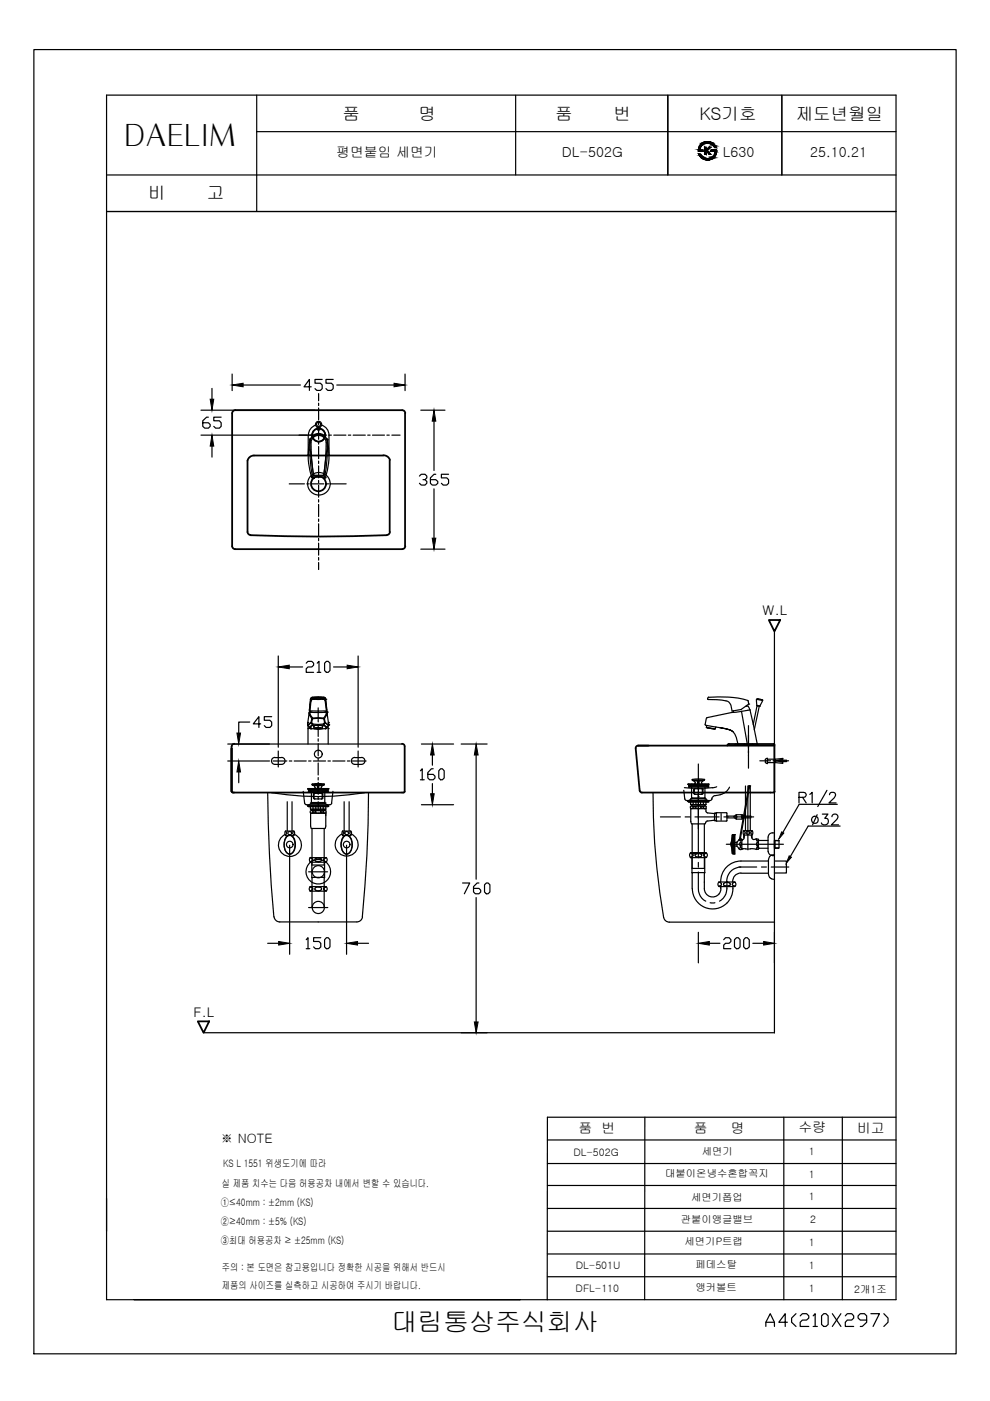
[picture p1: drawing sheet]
<svg xmlns="http://www.w3.org/2000/svg" width="210mm" height="297mm" viewBox="0 0 210 297" stroke-linecap="round" stroke-linejoin="round" font-family="sans-serif">
<!-- layer: YA -->
<g fill="none" stroke="#000" stroke-width=".25">
<path d="M7.2 10.5h195.5v276.5h-195.5zM22.6 37.1h167.4M54.4 27.9h135.6M54.4 20.2v24.6M109.3 20.2v16.9M141.6 20.2v16.9M148.2 32.7h.2a2.18 2.18 0 0 0 1.6 .9 1.47 1.47 0 0 0 1.6-1.5h-.9v-.3h1.2a1.89 1.89 0 0 1-1.5 2.1 1.89 1.89 0 0 1-2.2-1.2zM148.7 30.5a2.02 2.02 0 0 1 3.2 .8h-.4a1.63 1.63 0 0 0-1.7-1 1.63 1.63 0 0 0-1.4 1.5h.6v.3h-.9l.2-1.1zM149.4 31.2h.3v.6l.6-.6h.5l-.9 .6 .8 .9h-.4l-.4-.6-.2 .1v.5h-.3zM165.8 20.2v16.9M190 20.2h-167.4v255.4h87.7h-81.9M22.6 44.8h167.4"/>
<path d="M136.7 236.9v38.7M190 236.9h-73.9l-.1 38.7M116.1 275.6h73.9M116.1 270.7h73.9"/>
</g>
<!-- layer: LINE -->
<path d="M190 20.2v255.4M110.3 275.6h5.8" fill="none" stroke="#000" stroke-width=".25"/>
<!-- layer: Dim -->
<g fill="#000" stroke="#000" stroke-width=".21">
<path d="M149.2 33.8h1.7zM149.7 33.9h.8zM149.7 30.1h.7zM150.4 33.6h.8zM44.6 84.6h.7l-.4 2.4zM44.9 92.3l.4 2.3h-.7zM49.2 81.6l2.3-.3v.7zM83.6 81.3l2.3 .3-2.3 .4zM92 87l.4 2.3h-.8zM91.6 114.1h.8l-.4 2.3zM50.2 155.4h.8l-.4 2.3zM59 141.4l2.3-.4v.8z"/>
<path d="M73.6 141l2.3 .4-2.3 .4zM50.6 161.3l.4 2.4h-.8zM91.3 168.3h.8l-.4 2.3zM91.7 157.7l.4 2.4h-.8zM101 157.7l.4 2.4h-.8zM59.1 199.6l2.3 .4-2.3 .4zM73.5 200l2.3-.4v.8zM148.1 200l2.3-.4v.8zM161.9 199.6l2.3 .4-2.3 .4zM100.6 216.7h.8l-.4 2.3z"/>
<path d="M148.1 31.7l.3 .1zM148.1 31.7l.3 .1z"/>
<path d="M148.1 31.8h.3zM148.1 31.8h.3z"/>
<path d="M148.2 31.3l.2 .4 .1-.4zM148.2 31.3l.2 .4h-.3z"/>
<path d="M148.2 32.7l.5 .2-.2-.2zM148.2 32.7l.5 .2h-.4z"/>
<path d="M148.3 31l.2 .3 .2-.3zM148.3 31l.2 .3h-.3zM148.2 31.3h.3zM148.2 31.3h.3z"/>
<path d="M148.3 32.9l.5 .1zM148.3 32.9l.5 .1z"/>
<path d="M148.4 33l.6 .2-.2-.2zM148.4 33l.6 .2h-.5z"/>
<path d="M148.5 30.7l.2 .3 .2-.3zM148.5 30.7l.2 .3h-.4zM148.3 31h.4zM148.3 31h.4z"/>
<path d="M148.5 30.7h.5zM148.5 30.7h.4z"/>
<path d="M148.5 33.2l.5 .1zM148.5 33.2l.5 .1z"/>
<path d="M149 33.6h2.1zM149 33.6h2.1z"/>
<path d="M148.1 32.1h.9zM148.1 32.1h.9z"/>
<path d="M148.1 31.8h.9zM148.1 31.8h.9z"/>
<path d="M148.1 31.8l.9 .2v-.2zM148.1 31.8l.9 .2h-.9z"/>
<path d="M148.1 32l.9 .1v-.1zM148.1 32l.9 .1h-.9zM148.1 32.1h.9zM148.1 32.1h.9z"/>
<path d="M148.6 33.3l.7 .1zM148.6 33.3l.7 .1z"/>
<path d="M148.7 30.5l.3 .2 .1-.2zM148.5 30.7l.2-.2 .3 .2z"/>
<path d="M148.7 33.4l.6 .1zM148.7 33.4l.6 .1z"/>
<path d="M148.7 33.5h.8zM148.7 33.5h.8z"/>
<path d="M148.8 30.4h.6zM148.8 30.4h.7z"/>
<path d="M148.8 30.4l.3 .1 .3-.1zM148.7 30.5l.1-.1 .3 .1z"/>
<path d="M148.9 33.5l.9 .1zM148.9 33.5l.9 .1z"/>
<path d="M148.9 30.4h.8zM148.9 30.4h.8z"/>
<path d="M148.9 30.4h.8zM148.8 30.4h.7z"/>
<path d="M149.7 33.9h.6zM149.8 33.9h.5z"/>
<path d="M149.4 31.2l.3 .6v-.6zM149.4 31.2l.3 .6h-.3z"/>
<path d="M149.4 32.2l.3 .5v-.5zM149.4 32.2l.3 .5h-.3z"/>
<path d="M148.9 33.6h1.2zM148.9 33.6h1.2z"/>
<path d="M149.4 31.8l.7 .3-.2-.3zM149.4 31.8l.7 .3h-.7z"/>
<path d="M149.4 32.1l.3 .1 .2-.1zM149.4 32.1l.3 .1h-.3z"/>
<path d="M148.9 30.3h1.1zM148.9 30.4h.8z"/>
<path d="M149.4 31.8h.6zM149.4 31.8h.5z"/>
<path d="M149.9 32.1l.8 .6-.6-.6zM149.9 32.1l.8 .6h-.4z"/>
<path d="M149.7 30.1h.7zM149.5 30.1h.9z"/>
<path d="M149.5 30.1h1.2zM149.3 30.1h1.4z"/>
<path d="M149.5 33.8h1.1zM149.5 33.8l1 .1z"/>
<path d="M149.3 30.1l1.6 .1zM149.1 30.2h1.8z"/>
<path d="M150.3 31.2l-.3 .6 .8-.6zM149.7 31.8l.6-.6-.3 .6z"/>
<path d="M149.1 30.2h1.9zM149 30.2h2z"/>
<path d="M149.3 33.8h1.6zM149.3 33.8h1.3z"/>
<path d="M149 30.2l2.1 .1zM148.9 30.3h2.2z"/>
<path d="M150 30.3l1.1 .1zM150 30.3l1.1 .1z"/>
<path d="M150.3 30.4h.9zM150.3 30.4h.9z"/>
<path d="M149 33.6l1.9 .2 .2-.2zM149 33.6l1.9 .2h-1.7zM149.2 33.8h1.7z"/>
<path d="M150.4 33.6h.8zM150.1 33.6h1z"/>
<path d="M150.6 30.4l.6 .1zM150.6 30.4l.6 .1z"/>
<path d="M150.6 30.5h.7zM150.6 30.5h.7z"/>
<path d="M150.6 33.5h.6zM150.4 33.6h.8zM150.4 33.6h.8z"/>
<path d="M150.8 30.5l.7 .2zM150.8 30.5l.7 .2z"/>
<path d="M150.8 33.4l.4 .1 .1-.1zM150.6 33.5l.2-.1 .4 .1z"/>
<path d="M151 30.7l.6 .1-.1-.1zM151 30.7l.6 .1h-.4z"/>
<path d="M151 33.3h.5zM150.8 33.4h.5z"/>
<path d="M151.1 33.2h.4zM151.1 33.2l.4 .1h-.5z"/>
<path d="M151.2 30.8l.5 .2zM151.2 30.8l.5 .2z"/>
<path d="M151.3 33l.2 .2 .2-.2zM151.3 33l.2 .2h-.4z"/>
<path d="M151.3 31l.6 .3-.2-.3zM151.3 31l.6 .3h-.4z"/>
<path d="M151.3 33h.4zM151.3 33h.4z"/>
<path d="M151.5 32.6l.3 .1zM151.5 32.6l.3 .1z"/>
<path d="M151.5 32.7l.2 .3 .1-.3zM151.5 32.7l.2 .3h-.4z"/>
<path d="M151.6 32.2l.3 .1zM151.6 32.2l.3 .1z"/>
<path d="M151.6 32.3l.2 .3 .1-.3zM151.6 32.3l.2 .3h-.3z"/>
<path d="M150.8 31.8h1.2zM150.7 31.8h1.3zM150.7 31.8h1.3zM150.7 31.8h1.3z"/>
<path d="M150.7 31.8l1.3 .2v-.2zM150.7 31.8l1.3 .2h-1.3z"/>
<path d="M150.7 32l1.3 .1v-.1zM150.7 32l1.3 .1h-1.3zM150.7 32.1h1.3zM150.7 32.1h1.3z"/>
<path d="M150.7 32.1h1.3zM150.7 32.1h1.3z"/>
<path d="M151.6 32.1l.3 .1 .1-.1zM151.6 32.1l.3 .1h-.3z"/>
</g>
<g fill="none" stroke="#000" stroke-width=".25">
<path d="M49.2 79.3v3.5M85.9 79.3v3.5M42.6 87h24.1M42.6 92.3h24.1M44.2 88.4h-.4l-.8 .8v1.2l.4 .4h.8l.4-.4v-.4l-.4-.4h-1.2M44.9 82.4v2.2M44.9 94.6v2.3M46.9 88.4h-1.6v.8h1.2l.4 .4v.8l-.4 .4h-.8l-.4-.4M51.5 81.6h12.2M66 82h-1.5l1.1-1.6v2.4M68.3 80.4h-1.5v.9h1.1l.4 .3v.8l-.4 .4h-.7l-.4-.4M70.6 80.4h-1.5v.9h1.2l.3 .3v.8l-.3 .4h-.8l-.4-.4"/>
<path d="M71.4 81.6h12.2M89.2 87h5.1M92 89.3v10.5M88.9 100.9l.4-.3h.8l.4 .3v.4l-.4 .4h-.4M89.2 116.4h5.1M90.1 101.7l.4 .4v.4l-.4 .3h-.8l-.4-.3M92 103.6v10.5M92.4 100.6h-.4l-.7 .7v1.2l.3 .3h.8l.4-.3v-.4l-.4-.4h-1.1M95.1 100.6h-1.5v.7h1.1l.4 .4v.8l-.4 .3h-.7l-.4-.3M59 139.1v19.3M75.9 139.1v19.3M48.3 157.7h8.8"/>
<path d="M52.9 153.1h-2.3v2.3M55.3 153.5h-1.6l1.2-1.6v2.3M57.6 151.9h-1.6v.8h1.2l.4 .4v.8l-.4 .3h-.8l-.4-.3M61.3 141.4h2.9M64.9 140.6l.4-.4h.8l.4 .4v.4l-.4 .4h-.8l-.4 .4v.8h1.6M67.3 140.6l.3-.4v2.4M67.3 142.6h.7M68.8 140.6l.4-.4h.4l.4 .4v1.6l-.4 .4h-.4l-.4-.4zM70.7 141.4h2.9M89.4 157.7h6.8M97.8 157.7h5.5M48.3 161.3h8.8"/>
<path d="M50.6 163.7v2.3M61.4 179.2v23.1M73.5 179.2v23.1M89.1 163.4l.4-.4v2.3M89.1 165.3h.8M89.4 170.6h6.8M91.7 160.1v2.1M91.7 166.1v2.2M91.8 163h-.3l-.8 .8v1.1l.4 .4h.7l.4-.4v-.3l-.4-.4h-1.1M93.4 163h.4l.4 .4v1.5l-.4 .4h-.4l-.4-.4v-1.5zM101 160.1v26.3M56.8 200h2.3"/>
<path d="M64.9 199.2l.4-.4v2.3M68 198.8h-1.5v.8h1.1l.4 .4v.8l-.4 .3h-.7l-.4-.3M69.2 198.8h.4l.4 .4v1.6l-.4 .3h-.4l-.4-.3v-1.6zM75.8 200h2.3M98.1 187.2h1.5l-1.1 2.3M101 190.3v26.4M101.5 187.2h-.3l-.8 .8v1.1l.4 .4h.7l.4-.4v-.4l-.4-.3h-1.1M103.1 187.2h.4l.4 .4v1.5l-.4 .4h-.4l-.4-.4v-1.5zM148.1 197.7v6.4M150.4 200h2.2M153.4 199.2l.4-.4h.8l.4 .4v.4l-.4 .4h-.8l-.4 .4v.7h1.6M155.7 199.2l.5-.4h.3l.4 .4v1.6l-.4 .3h-.3l-.5-.3z"/>
<path d="M158.1 198.8h.3l.5 .4v1.6l-.5 .3h-.3l-.4-.3v-1.6zM159.6 200h2.3M164.2 197.7v6.4M64.9 201.1h.8M97.8 219h5.5M166.2 236.9v38.7M178.6 236.9v38.7M116.1 256.2h73.9M116.1 251.3h73.9M116.1 241.7h73.9M116.1 246.7h73.9M116.1 261h73.9"/>
<path d="M116.1 265.9h73.9"/>
</g>
<g fill="none" stroke="#000" stroke-width=".38">
<path d="M52.5 97.7v15.1a.66 .66 0 0 0 .6 .6M81.3 96.6h-27.4a1.42 1.42 0 0 0-1.4 1.1M81.3 96.5a1.42 1.42 0 0 1 1.4 1M82.6 97.5v15.3M85.2 87h-35.3a.66 .66 0 0 0-.7 .6v28.2M85.3 87a.66 .66 0 0 1 .6 .6M85.9 87.6v28.2M49.2 115.8a.66 .66 0 0 0 .6 .6h35.5a.66 .66 0 0 0 .6-.6M53.1 113.5a353.8 353.8 0 0 0 28.9 0M82.7 112.8a.66 .66 0 0 1-.7 .6M163 131.5h2.4l-1.2 2.4zM49.1 158.3v9.5v-9.2"/>
<path d="M49.7 157.7l-.4 .1-.2 .4M85.2 157.7l.4 .1 .2 .4M85.8 158.3v9.5l-.3 .2h-36.1l-.3-.2M134.8 158.6l.8 9 .1 .2 .4 .2M135.3 158.1h28.9M135.3 158.1l-.5 .2v.3M154.6 157.7h9.5M154.6 157.7l-.4 .4M164.2 157.9v10M65.5 167.7h.3M69.1 167.7h.3M136.1 168h28"/>
<path d="M164.2 167.8l-.1 .2M41.9 216.5h2.5l-1.2 2.5z"/>
<circle cx="67.6" cy="92.2" r="1.38"/>
<circle cx="67.5" cy="102.6" r="1.59"/>
</g>
<!-- layer: 1 -->
<path d="M169.4 169.1h1a.58 .58 0 0 0 .5-.7l-.2-.3-1.3-.1v2.2M169.4 170.5l-3.4 6M170.2 169.1l.7 1.1M171.4 175.1l-3.8 6.5M171.7 168.4l.5-.4v2.2M175.3 167.6l-1.9 3.4M175.9 168.5l.1-.3a.75 .75 0 0 1 1.1 0 .78 .78 0 0 1-.2 1l-1.1 1h1.5M43.2 219h121" fill="none" stroke="#000" stroke-width=".25"/>
<!-- layer: 0 -->
<g fill="none" stroke="#000" stroke-width=".25">
<path d="M65.3 92.3v4.2M66.9 90.2a2.18 2.18 0 0 0-1.5 2M68.2 90.2a2.18 2.18 0 0 1 1.6 2M69.8 92.3v4.1M49.6 157.7h35.6M65.3 154.5v3.2M69.6 154.5v3.2M164.1 157.7h.1M56.8 168.1a316.3 316.3 0 0 0 1.3 26.3M57.6 168.1a61.1 61.1 0 0 0 19.7 0M64.3 167.8l.3 2.5M64.6 170.3l.4 .3"/>
<path d="M70.3 170.3l-.4 .3M70.6 167.8l-.3 2.5M78.1 168.1a274.1 274.1 0 0 1-1.3 26.3M145 167.6l.2 1.8M145.2 169.4l.4 .3M150.9 169.4l-.4 .3h-4.9M151.6 168.7l-.4 .2-.3 .4M152 166.8l-.6 .2-2.6 .1-3.7-.1M152.7 168.5l-1.1 .2M154.7 166.9a2.82 2.82 0 0 1-2 1.6M161.1 161.3h2.3M162.4 160.9l.3-.1v1.1l-.5-.4h.1v-.4h-.1z"/>
<path d="M162.7 161l3.3-.2v.3l-1.6 .2 1.6 .3v.3l-3.3-.2M163.9 161.3h.5M164.4 161v.7M164.9 161.3h2.3M165.3 161.2h1.5v.3h-1.5M58.1 194.4a1.21 1.21 0 0 0 1.2 1.1h16.3a1.21 1.21 0 0 0 1.3-1.1"/>
<circle cx="67.6" cy="102.6" r="2.39"/>
<circle cx="67.5" cy="159.9" r=".83"/>
</g>
<g fill="none" stroke="#000" stroke-width=".25">
<path d="M63.4 92.3h1.7M65.6 92.3h.6M66.7 92.3h2.5M67.5 83.5v1.5M67.5 85.5v.5M67.5 86.5v2.5M67.5 89.5v.6M67.5 90.6v2.5M67.5 93.7v.5M67.5 94.7v2.6M67.5 97.8v.5M67.5 98.8v2.5"/>
<path d="M69.8 92.3h.5M70.8 92.3h2.5M73.9 92.3h.5M74.9 92.3h2.6M78 92.3h.5M79 92.3h2.5M82 92.3h.5M83.1 92.3h1.7M61.3 102.6h3.2M65.1 102.6h.5M66.1 102.6h2.6M67.5 101.9v.5"/>
<path d="M67.5 102.9v2.5M67.5 105.9v.5M67.5 106.9v2.6M67.5 110v.5M67.5 111.1v2.5M67.5 114.1v.6M67.5 115.2v2.5M67.5 118.2v.6M67.5 119.3v1.4M69.2 102.6h.5M70.2 102.6h3.2M67.5 150.1v1.9"/>
<path d="M67.5 152.5v.5M67.5 153.6v2.5M67.5 156.6v.6M67.5 157.7v2.5M158.7 155.9v2.7M158.7 159.1v.6M57.9 161.3h2.9M61.3 161.3h.6M62.4 161.3h2.5M65.4 161.3h.5M66.4 161.3h2.6M67.5 160.8v.5"/>
<path d="M67.5 161.8v2.5M67.5 164.9v.5M67.5 165.9v2.5M67.5 168.9v.5M67.5 170v1.9M69.5 161.3h.5M70.6 161.3h2.5M73.6 161.3h.6M74.7 161.3h2.9M148.1 165.4v4M158.7 160.2v2.7"/>
</g>
<g fill="none" stroke="#000" stroke-width=".25">
<path d="M65.8 170.2h.2M65.8 167.7h.2M66.2 170.2h.2M66.2 167.7h.2M66.5 170.2h.3M66.5 167.7h.3M67 170.2h.2M67 167.7h.2M67.3 170.2h.3M67.3 167.7h.3M67.7 170.2h.3M67.7 167.7h.3"/>
<path d="M68.1 170.2h.3M68.1 167.7h.3M68.5 170.2h.2M68.5 167.7h.2M68.9 170.2h.2M68.9 167.7h.2M146.4 169.3h.2M146.8 169.3h.3M147.2 169.3h.2M147.6 169.3h.2M147.9 169.3h.3M148.3 169.3h.3"/>
<path d="M148.7 169.3h.3M149.1 169.3h.2M149.5 169.3h.2"/>
</g>
<!-- layer: c -->
<path d="M164.1 157.7l.1 .2" fill="none" stroke="#000" stroke-width=".3"/>
<!-- layer: b -->
<path d="M148.1 168.9h.1" fill="none" stroke="#000" stroke-width=".21"/>
<!-- layer: r -->
<path d="M148.1 167.9v8.7" fill="none" stroke="#000" stroke-width=".25"/>
<!-- layer: 7 -->
<g fill="none" stroke="#000" stroke-width=".25">
<path d="M65.3 96.5l.1 1.7M65.3 96.4h.1M65.4 98.2l.7 3M65.4 98.2h.1M65.6 93.4l-.3 3M65.6 93.4h.1M65.6 93v.4M65.9 95.7l-.2-.3v-1.8l.2-.6a1.47 1.47 0 0 1 1.6-.7l.3-.1a1.53 1.53 0 0 1 1.4 .8l.2 .6v1.8l-.2 .3M65.9 95.7h.1M65.9 95.7l.1 1.1M66 96.8l.4 3.9M66 96.8h.1"/>
<path d="M66.1 92.6a1.87 1.87 0 0 1 2-.6 1.87 1.87 0 0 1 1.3 1.7 21.7 21.7 0 0 1-.7 7.4h-2.3a25.7 25.7 0 0 1-.6-8zM66.2 92.7a1.76 1.76 0 0 1 2.7 0M67.3 90.6a.65 .65 0 0 1-.3-1 .65 .65 0 0 1 1.1 0 .65 .65 0 0 1-.3 1M67.3 90.6h.2h-.2M67.3 91l.2 .2 .3-.2M67.3 90.6v.5M67.5 90.6h.3h-.3M67.8 90.6v.5M69.1 96.8l-.4 3.9M69.1 96.8h.1M69.2 95.7h.1M69.2 95.7l-.1 1.1"/>
<path d="M69.4 93.2l.4 3.2M69.4 93.2h.1M69.5 93l-.1 .2M69.7 98.2l-.7 3M69.7 98.2h.1M69.8 96.5l-.1 1.7M69.8 96.4v.1M66.1 101.2h.1M66.1 101.2l.1 .1M66.2 101.3h.1M66.2 101.3l.2 .1M66.4 101.4h.1"/>
<path d="M66.4 100.7l-.3-3.4-.2-3.4a1.61 1.61 0 0 1 1.6-1.6 1.61 1.61 0 0 1 1.7 1.6l-.2 3.4-.3 3.4M66.4 100.7h2.3M66.4 100.7l1.1 .2h1M66.4 100.7h.1M68.5 100.9h.1M68.7 100.7l-.2 .2M68.7 101.4h.1M68.7 100.7h.1M68.9 101.3h.1M68.9 101.3l-.2 .1M69 101.2h.1M69 101.2l-.1 .1"/>
<path d="M65.2 153.6h.1M65.2 153.6l.1 .1M65.3 153.2l.3-2.1v.3l.5 1-.2 .8-.6 .5M65.3 153.2h.1M65.3 153.7h.1M65.3 153.7l.4 .7M65.3 153.2l-.1 .4 .1-.4M65.3 154.5h.1M65.3 153.9v.6M65.6 151.1h.1M65.6 154.1l.1 .3M65.6 154.1h.1"/>
<path d="M65.6 150.9h.1M65.6 150.7h.1M65.6 150.9v.2M65.7 150.9l.2 .8 .4 .5h2.4l.3-.5 .2-.8M65.7 150.9l.9 .2 2.6-.2M65.7 150.9h.1M65.7 150.8l.5 .2M65.7 150.8l-.1 .1 .1-.1M65.7 150.7v.1M65.7 154.2l.1 .2M65.7 154.2h.1M65.7 154.4h.1"/>
<path d="M65.8 154.4h.1M65.8 154.4l.1 .1M65.8 148.3h.1M65.8 148.3l-.2 2.4M65.9 154.5h.1M65.9 154.5h.9M65.9 153.2h.2zM65.9 153.3l-.6 .4M65.9 153.3l.3 .3M66.1 152.4l.2-.2zM66.2 147.8h2.5l-.3 .2M66.2 147.8l.3 .2"/>
<path d="M66.2 147.8l-.4 .5a.34 .34 0 0 1 .6-.3l-.5 .4-.3 2.3M66.2 153.6l.1-.1v.2M66.2 153.6l.1 .1M66.2 153.6l-.6 .5M66.3 152.4h2.4v-.2l.1 1-.2 .3h-2.3l-.2-.3zM66.3 153.7h2.3l.6 .5M66.3 153.7l-.6 .5M66.4 148.3h-.1a1.06 1.06 0 0 0-.4 1.1l-.2 1.3M66.4 148.3h.1M66.4 148.3v-.2h.1h2.3l.2 .3 .3 2.3M66.5 154a1.87 1.87 0 0 1 1.9-.1v.1M66.5 148.3h1.9"/>
<path d="M66.5 148v.3M66.5 153.9v.2M66.5 148h1.9M66.6 154.4l.9 .2M66.6 154.2v-.1v.3M66.8 154.4h1.3M67.5 154.3l-.7 .1 .7 .2M67.5 154.3l-.9 .1M67.5 154.3l.6 .1-.6 .2M67.5 154.3l.9 .1M68.4 154.1v.1M68.4 154.4l-.9 .2"/>
<path d="M68.4 147.9l-1.9 .1M68.4 148v.3M68.4 153.9v.5M68.4 148.3h.1M68.4 147.9v.1M68.5 148.3h.1a.9 .9 0 0 1 .4 1.1l.2 1.3h-3.5M68.5 148.3h.1M68.6 153.5v.2zM68.7 153.6l.6 .5M68.7 147.8l.4 .5-.2-.3h-.4v.3M68.9 153.3l.6 .4 .2-.1M68.9 153.3l-.2 .3"/>
<path d="M68.9 153.3l.7 .4M69 154.5h.1M69 154.5h-.9M69.1 154.4h.1M69.1 148.3h.1M69.1 148.3l.2 2.4M69.1 154.4l-.1 .1M69.2 154.2l-.1 .2M69.2 154.2h.1M69.2 150.9h.1M69.2 150.8l-.5 .2M69.2 150.8l.1 .1-.1-.1"/>
<path d="M69.3 154.1h.1M69.3 150.7l-.1 .1M69.3 150.9h.1M69.3 151.1h.1M69.3 150.9v.2M69.6 154.5h.1M69.6 153.7h.1M69.6 153.9v.6M69.6 153.2l-.3-2.1v.3l-.5 1 .1 .8h-.1l.1 .1M69.6 153.2h.1M69.6 153.2l.1 .4-.1-.4M69.7 153.6h.1"/>
<path d="M69.7 153.7h.1M69.7 153.6v.1M69.7 153.7l-.5 .7 .1-.3M149.8 152.3l-.3 1.3 .3 .2M149.8 154.2l1.9 .3M149.8 153.8v.5l1.7 .3M149.8 153.8l2 .3M150 154.3h.1M150 154.3l1.4 .3M150 148.1l.1 .2M150.1 148.3a9.3 9.3 0 0 1 4.5 .6l.4 .6 .2 1.3 1.9-.4 1.6-1.1M150.1 147.9l-.1 .2"/>
<path d="M150.2 147.8a20.6 20.6 0 0 1 8.4 .8M150.2 147.8v.1M151.4 154.5h.1M152.6 154.3l1.4 .2-1.4-.2M152.6 154.3l-.8-.2-.1 .4-.2 .1M154 154.5l1.3 .6zM155.3 155.1h.1M155.4 155.1a4 4 0 0 1 1 2.6M155.5 150.7v.3M157.2 150.8l1.3 7.2M158.6 149.7l-.5 .1M158.6 149.7l.4 .8-3.9 .6-5.3 1.2"/>
<path d="M158.6 148.6l.1 .7M158.7 149.3h.1M159 150.5l.1 .1M159 150.6l.7 3M159.7 153.6l.9 4.1M160.4 148.3l1.3 .2-.2-.1M160.4 148.2l.1 1.4M160.5 149.6h.1M160.6 148.2h.1M160.6 148.2l-.2 .1M160.6 148.2l.9 .1M161 149.7l-1.1 5"/>
<path d="M161 149.7l-.5-.1-.8 4M161 149.7h.1M161.5 148.4h.1M161.7 148.5l-.6 1.2-.6-.1M65 170.6h4.9M67.5 168h.1M138.5 168.1a150.5 150.5 0 0 0 2.2 26.4M140.7 194.5a1.21 1.21 0 0 0 1.2 1h22.3"/>
<circle cx="67.5" cy="90" r=".44"/>
</g>
<!-- layer: 6 -->
<g fill="none" stroke="#000" stroke-width=".25">
<path d="M60.5 176.3l.3 .4-.3 .3M60.5 176.9a2.43 2.43 0 0 0-.9 3.7 2.43 2.43 0 0 0 3.8 0 2.43 2.43 0 0 0-.9-3.7M60.6 176.2a.83 .83 0 0 0 0 .9M60.6 176.2h1.7M60.6 177.2h.4M60.8 177.4a.89 .89 0 0 1 .9-.2 .89 .89 0 0 1 .6 .8 2.47 2.47 0 0 1-.7 3 1.37 1.37 0 0 1-1.3-1.5l.1-1.2zM60.8 177.3a1 1 0 0 1 1.1-.2 1 1 0 0 1 .6 .9 2.71 2.71 0 0 1-.7 3 1.29 1.29 0 0 1-1.5-1.4 2.89 2.89 0 0 1 .5-2.3zM60.9 170v6.2M61.8 177.2h.5M61.9 170v6.2M62.3 176.2a.83 .83 0 0 1 0 .9M62.3 176.3l-.3 .4 .4 .3"/>
<path d="M72.5 176.8a2.43 2.43 0 0 0-.9 3.8 2.43 2.43 0 0 0 3.8 0 2.43 2.43 0 0 0-.9-3.8M72.6 176.3l.3 .4-.3 .3M72.6 176.2h1.7M72.6 177.2h.5M72.7 176.2a.83 .83 0 0 0 0 .9M72.9 177.4a.92 .92 0 0 1 .9-.2 .92 .92 0 0 1 .7 .8 2.54 2.54 0 0 1-.8 3 1.37 1.37 0 0 1-1.3-1.5l.1-1.2zM72.9 177.3a1 1 0 0 1 1-.2 1 1 0 0 1 .6 .9 2.71 2.71 0 0 1-.7 3 1.29 1.29 0 0 1-1.5-1.4 2.89 2.89 0 0 1 .6-2.3zM73 170v6.2M73.9 177.2h.4M74 170v6.2M74.4 176.2a.83 .83 0 0 1 0 .9M74.4 176.3l-.2 .4 .3 .3"/>
<path d="M154 179h12.1M154.9 179l.3 .7M155.2 178.3l-.3 .7M155.3 177l-.2 2 .2 1.9M155.3 177.1v3.8M155.4 177l-.1 .1M155.4 177.2h.3M155.4 177v4M155.4 179.5h.3M155.4 179.4h.3M155.4 179.3h.3M155.4 179.2h.3"/>
<path d="M155.4 179.1h.3M155.4 179.9h.3M155.4 179.8h.3M155.4 179.7h.3M155.4 179.6h.3M155.4 178.5h.3M155.4 178.6h.3M155.4 178.7h.3M155.4 178.8h.3M155.4 178.9h.3M155.4 179h.3M155.4 178.2h.3"/>
<path d="M155.4 178.3h.3M155.4 178.4h.3M155.4 177h.3M155.4 177.1h.3M155.4 177.6h.3M155.4 177.3h.3M155.4 177.5h.3M155.4 177.4h.3M155.4 177.7h.3M155.4 178h.3M155.4 177.8h.3M155.4 177.9h.3"/>
<path d="M155.4 178.1h.3M155.7 177h.1v4.1l-.4-.1M155.7 177h.1M155.7 177v4h-.4M155.8 179.4h.4M155.8 178.6h.4M156.2 179.4l.4 .4M156.6 179.8v.1M156.6 179.9a.44 .44 0 0 0 .7 .1M156.9 178.6a.4 .4 0 0 1 .3 .4 .4 .4 0 0 1-.3 .4zM157.2 177.9l-.2 .4-.2-.4M157.3 178v1.9l.2 .1"/>
<path d="M157.3 178v.1M157.3 178a.64 .64 0 0 0-.9 .4l-.2 .1v1M157.5 178l-.1 .1M157.6 180h-.3M157.6 179.9l1.6 .1M157.7 176.2l.3 .4-.3 .3M157.7 176.1a.83 .83 0 0 0 0 1M157.7 177.4v.2M157.7 176.1h1.7M157.8 177.1v.3M158.1 166.6v9.5M158.6 166.6v13.6"/>
<path d="M159.1 166.6v9.5M159.3 177.1v.3M159.4 177.4v.2M159.4 177.7v-.6h-1.7v.7l-.3 .2M159.5 177.7a.65 .65 0 0 0 1 .2l.4 .1M159.5 176.1a.83 .83 0 0 1 0 1M159.5 176.2l-.3 .4 .3 .3M160.4 177.9l.2 .5 .2-.5M160.5 178.6a.35 .35 0 0 1 .3 .4 .35 .35 0 0 1-.3 .3zM160.8 179.8h.1M160.8 178v2v-.2M160.8 179.8h2"/>
<path d="M160.8 178.2h2M160.9 179.9l-.4 .2-1.4-.1M162.8 177.5v3M162.9 177.5a.97 .97 0 0 1 1.3-.9v4.8h-.5M164.2 178.2h1M164.3 178.2v1.6M165.2 178.2v1.6h-1M165.2 179.8h-1M155.4 181h.1M155.4 180h.3M155.4 180.7h.3M155.4 180.6h.3"/>
<path d="M155.4 180.4h.3M155.4 180.3h.3M155.4 180.2h.3M155.4 180.1h.3M155.4 180.5h.3M155.4 180.8h.3M155.4 180.9h.3M156.8 180l.2-.4 .2 .5M160.8 180l-.2-.4-.2 .5M162.9 180.5a.87 .87 0 0 0 .9 .9"/>
<circle cx="61.4" cy="179.1" r=".7"/>
<circle cx="61.5" cy="176.6" r=".38"/>
<circle cx="73.5" cy="176.6" r=".38"/>
<circle cx="73.5" cy="179.1" r=".7"/>
<circle cx="158.6" cy="176.6" r=".38"/>
</g>
<!-- layer: 3 -->
<g fill="none" stroke="#000" stroke-width=".25">
<path d="M65.2 170.8h4.5M65.3 167.3l.1 .1h4.1l.1-.1M65.3 167.3h4.3M65.3 167.2v.1M65.3 167.2h.1M65.3 167.2h4.3M65.4 167.4v.1M65.4 167.7v.2M65.4 170.9v.1M65.4 171h.1M65.4 167.7h.1M65.4 167.5h.1"/>
<path d="M65.4 167.9h.1M65.4 167.4h.1M65.4 167.9h4.1M65.4 167.7h4.1M65.4 167.5h4.1M65.4 171h4.1M65.8 167.5v.2M65.8 172v.3M65.8 171v.5M65.8 172l.3-.2 .2 .2M65.8 172.3l.3 .1 .2-.1M65.9 172.5v2.6l.1 .5 2.9 .1 .2-.6v-2.6"/>
<path d="M65.9 171.5h.5M65.9 172.4h2.9M65.9 172.4v.1M66 167.9v2.4l-.8 .5M66 170.1l.1 .2M66 171.6h2.9M66 170.2h2.9M66 170.3h2.9M66.2 175.7v7.7h2.5v-7.7M66.2 166.3h2.5M66.2 166.2l1.6-.1 1 .2-.1 .2h-2.5zM66.3 172h.6v.3h-.6z"/>
<path d="M66.4 171v.5h.6M66.4 168.4l.1 .9 1.7 .1M66.6 168.4v.8M66.6 169.2l.2 .2M66.7 167.1l-.1 .1M66.8 166.9v.2M66.8 168.2l-.2 .2M67 171v.5M67 172.3l.5 .1M67 171.5h1M67.3 166.6l-.8-.1 .3 .4M67.3 166.6h.3"/>
<path d="M67.3 166.6v.6M67.4 166.5v.5M67.5 171.8l-.5 .2M67.5 167l-.1 .2M67.5 166.5v.7M67.5 171.8l.5 .2M67.6 166.6v.6M67.9 171v.5M68 172h.6v.3h-.6zM68 172.3l-.5 .1M68.1 168.2l.2 .2M68.1 166.9l.1 .2"/>
<path d="M68.2 167.1l.1 .1M68.2 168.2h-1.5l-.2 .2M68.2 168.2l.2 .2M68.3 168.4v.8l-.2 .2M68.4 168.4v.8l-.2 .2M68.4 166.5l-.8 .1M68.5 166.5l-.4 .4M68.5 171v.5h-.6M68.6 171.5h.5M68.6 172l.3-.2 .2 .2v.3M68.6 172.3l.3 .1 .2-.1M68.9 172.4h.1"/>
<path d="M68.9 172.4l.2 .1M68.9 167.9v2.4M68.9 170.1l-.1 .2M68.9 170.3l.8 .5M69.1 171v.5l-.2 .1v.2h-2.9v-.2l-.2-.1M69.2 167.5v.2M69.5 167.9h.1M69.5 167.5h.1M69.5 167.7h.1M69.5 167.4h.1M69.5 171h.1M69.5 167.4v.1"/>
<path d="M69.5 167.7v.2M69.5 170.9v.1M69.6 167.2h.1M69.6 167.2v.1M145.8 169.9h4.5M145.9 166.3h4.3M145.9 166.3h.1M145.9 166.3l.1 .1M145.9 166.2h4.3M146 169.9v.1M146 170h.1M146 166.4h.1"/>
<path d="M146 166.9h.1M146 166.5h.1M146 166.8v.1M146 170.1h4.1M146 166.6h4.1M146 166.7h4.1M146 166.9h4.1M146.4 166.6v.1M146.4 171v.3M146.4 170.1v.5h.2v.3M146.4 171l.3-.1 .3 .1M146.4 171.3l.3 .1 .3-.1"/>
<path d="M146.5 171.5v2.7M146.5 170.5h.5M146.5 174.1l.1 .5M146.5 171.5h3.1M146.6 171.4l-.1 .1M146.6 174.7h2.9M146.6 169.1l.1 .2M146.6 166.9v2.4M146.6 169.3h2.9M146.6 169.2h2.9M146.6 169.3l-.8 .6M146.8 174.7v9.4h2.5v-9.4"/>
<path d="M146.8 165.4h2.5M146.8 165.2v.3h2.5l.1-.2M146.9 165.2h1.5l1 .1M146.9 171h.6v.3h-.6M146.9 171v.3M147 170.1v.5h.6M147.1 165.5l.8 .1M147.1 167.4v.8M147.1 165.5l.3 .5-.2 .2M147.1 168.2l.2 .2M147.3 167.2h1.6M147.3 167.2l-.2 .2"/>
<path d="M147.4 167.2l-.2 .2v.8l.2 .2M147.6 170.1v.5M147.6 171.3l.5 .1M147.6 170.6h.5M147.9 165.6v.6M148 166.2v-.2h.2l-.1 .2M148 165.5v.5M148.1 170.9l-.5 .1M148.1 165.5l.1 .5M148.1 170.9l.5 .1M148.2 165.6v.6M148.5 170.1v.5h.6v-.5"/>
<path d="M148.6 170.6h-.5M148.6 171h.6v.3h-.6zM148.6 171.3l-.5 .1M148.7 167.2l.2 .2v.8l-.2 .2M148.8 165.9v.2M148.8 166.1l.1 .1M148.9 167.2l.2 .2M149 165.6l-.3 .3M149 165.5l-1.1 .1M149 167.4v.8M149.1 168.2l-.2 .2h-1.6M149.1 165.5l-.1 .1"/>
<path d="M149.2 170.5h.5M149.2 171l.3-.1 .2 .1v.3h-.5M149.4 171.5h.1M149.5 169.3l.8 .6h-4.5M149.5 169.1l-.1 .2M149.5 170.6v.3h-2.8M149.5 166.9v2.4M149.6 171.4l.1 .1M149.7 171.5v.6l.3 .3M149.7 170.1l-.1 .5h-3M149.8 166.6v.1M150 174l-.3 .2-.2 .4"/>
<path d="M150 172.4l1.3 .1M150.1 166.8h.1M150.1 166.5h.1M150.1 170h.1M150.1 166.4l-4.1 .1M150.1 166.4h.1M150.1 166.9h.1M150.1 166.4v.1M150.1 166.8v.1M150.1 169.9v.1M150.2 166.3h.1M150.2 166.3l-.1 .1"/>
<path d="M151.3 173.9l-1.3 .2M151.4 173.9l.2 .1M151.6 172.5l.3-.1v1.6M151.6 174h.3M151.6 172.4l-.2 .1M151.9 172.5h-.4v1.5h.4M151.9 174l2.1 .1M152.9 172.5v1.4M154 172.3l-2.1 .1M154 172.3l.1 1.7M154.1 173h2.1M154.1 174l-.1 .1"/>
<path d="M154.2 173.4h2M156 173.4h.1M156 173h.1M156 173h.2M156.1 173.4h-.1M156.2 173v.4M156.2 173.4h-.1M157.3 173.4h.1M157.3 173l1.9 .1v.3h-1.9M157.4 173l-.1 .4M157.4 173.4h-.1M157.4 173h.1"/>
<path d="M157.4 173.4h.1M157.7 173l-.4-.3h-1.1l-.4 .3M157.7 173.4l-.4 .3h-1.1l-.4-.3M68.7 185.9h.1"/>
<circle cx="67.6" cy="92.2" r="1.42"/>
</g>
<!-- layer: 4 -->
<g fill="none" stroke="#000" stroke-width=".25">
<path d="M65.4 192.4h4.1M65.4 184.8h4.1M65.7 188l.6 .3M65.7 181.9l.4 .1M65.8 182.8h3.3M65.8 181.8h3.3M65.8 181.8l-.2 .5 .2 .5M66.1 182a.33 .33 0 0 1 .2 .3 .33 .33 0 0 1-.2 .3M66.1 182.8v3.2h2.7M66.1 182.6l-.4 .1M66.2 186.2v6.2M66.2 186.1h.1"/>
<path d="M66.2 192.2a1.29 1.29 0 0 0 1.7 1.4 1.29 1.29 0 0 0 .5-2.1 1.29 1.29 0 0 0-2.1 .5l-.1 .4M66.3 188.3l-.1 .3-.5 .3M66.8 182.5l.2 .1M67 182.6l.2 .1M67 182l-.2 .1v.3M67.2 188.1h.6M67.2 188.8l.2 .1M67.2 188.1a.38 .38 0 0 0-.5 .4 .38 .38 0 0 0 .5 .3M67.2 181.9l-.2 .1M67.2 182.6h.6M67.2 182h.6M67.5 188h.1"/>
<path d="M67.8 188.1l.2 .1M67.8 181.9l.2 .1M67.8 188.8l-.3 .1M68 182.6l-.2 .1M68 188.8h-.2M68 182l.1 .4M68 188.2l.2 .3-.2 .3M68.2 182.5l-.2 .1M68.7 188.3l-.1 .2 .2 .2M68.7 186.2v6.2M68.8 186.1h.1M68.8 186v.1"/>
<path d="M68.8 182.8v3.2M68.8 182a.33 .33 0 0 0-.2 .3 .33 .33 0 0 0 .2 .3M68.8 188.2l-.1 .1M68.8 182.6l.4 .1M68.8 188.8l.4 .1M69.1 188h-3.3l-.2 .5 .2 .5 3.3-.1M69.1 181.8l.3 .5-.3 .5M69.1 188l.3 .5-.3 .5M69.2 188l-.4 .2M69.2 181.9l-.4 .1M146.3 180.9h.2M146.4 181.8h.1"/>
<path d="M146.4 180.9h.4h-.4M146.4 180.8l-.2 .5 .2 .5M146.5 181.7h-.2M146.5 180.9l.4 .3M146.7 181.8v3.2h2.7M146.8 185.2a8.7 8.7 0 0 0 .5 5.3 4.3 4.3 0 0 0 5.1 2 4.3 4.3 0 0 0 3-4.5M146.8 185h.1M146.8 180.9h1.3h-1.3M146.8 185.1v.1M146.9 181.5l-.4 .2M146.9 181.1v.4M147.6 181.1l.5-.2 .5 .2"/>
<path d="M147.6 181a.36 .36 0 0 0-.2 .4 .36 .36 0 0 0 .4 .3M147.8 181.7h.6M148.6 181.6l-.2 .1M148.6 181l.2 .2M148.7 181.2v.2M148.8 181.5l-.2 .1M149.3 185.2v3.2a1.76 1.76 0 0 0 1.8 1.8 1.76 1.76 0 0 0 1.8-1.8M149.4 180.9h-1.3h1.3M149.4 185.1v.1M149.4 185h.1M149.4 181.8v3.2M149.4 181a.33 .33 0 0 0-.2 .3 .33 .33 0 0 0 .2 .3"/>
<path d="M149.5 181.6l.2 .1M149.7 181.7h.1M149.7 180.9l-.2 .1M149.7 180.9h-.3h.3M149.8 180.8l.2 .5-.3 .5h-3.3M149.8 180.9h-.1M152.4 187.1h.1M152.5 187.1a.4 .4 0 0 1 .5 .4 .4 .4 0 0 1-.5 .4M152.5 187.9h-.1M152.8 188v.2M152.8 188.1v.3M153.4 187.6l.2 .2"/>
<path d="M153.4 187.3v.3M153.6 187.7l.5 .1M154.1 187.1l-.7 .2M154.1 187h.1M154.1 187.1l.5 .1M154.6 187.7l-.5 .1M154.7 187.2l.1 .1M154.8 187.3v.3M154.8 187.6l-.1 .2M155.5 187.2a.33 .33 0 0 0-.2 .3 .33 .33 0 0 0 .2 .3M155.5 187.8l.4 .1M155.7 188h-3.3l-.2-.7 .2-.3h3.4l.2 .5-.2 .5"/>
<path d="M155.9 187.1l-.4 .1M157.1 185.1h5.8M157.1 185.1a1.76 1.76 0 0 0-1.7 1.9M162.9 182.6h-5.8a4.3 4.3 0 0 0-4.3 4.4M162.9 182.4v2.8M162.9 185.2a1.19 1.19 0 0 0 1.3 1.2M163.2 181.6l-.3 .8M163.6 181.3l-.4 .3M164.2 182.6h2.5v2.5h-2.5M164.2 181.2l-.6 .1"/>
<circle cx="67.5" cy="184.8" r="1.29"/>
<circle cx="67.5" cy="184.8" r="2.6"/>
</g>
<!-- layer: CENTER -->
<g fill="none" stroke="#000" stroke-width=".25">
<path d="M59 159.2v3.4M75.9 159.2v3.4M158.7 153.9v6.3M140 173.2h4.3M145.3 173.2h1M147.3 173.2h5.2M148.1 162v3.5M148.1 166.5v1M148.1 168.5v5.1M148.1 174.6v1.1M148.1 176.7v5.1M153.5 173.2h1"/>
<path d="M155.5 173.2h4.3M148.1 188.4a2.88 2.88 0 0 0 1.5 2.7M148.1 182.9v1M148.1 184.9v3.5M150.6 191.4h1M154.1 186.9a4.6 4.6 0 0 1-.8 3.6l-.7 .6M156.7 183.8h3.7M157.1 183.8a3 3 0 0 0-3 3.1M161.4 183.8h1.1M163.5 183.8h3.7"/>
</g>
<!-- layer: DWG -->
<path d="M155.9 157.7h4.8M157.8 157.7v.3h1.7v-.3M158.9 166.6h.1M158.9 166.6h-.1l-2.1 11.6M158.9 166.6l-2 11.6" fill="none" stroke="#000" stroke-width=".25"/>
<!-- layer: 5 -->
<path d="M164.2 133.9v85.1" fill="none" stroke="#000" stroke-width=".25"/>
<!-- layer: HIDDEN -->
<path d="M58.3 160.6h1.4a.74 .74 0 0 1 .7 .7 .74 .74 0 0 1-.7 .8h-1.4M58.3 160.6a.74 .74 0 0 0-.7 .7 .74 .74 0 0 0 .7 .8M76.6 160.6h-1.4a.74 .74 0 0 0-.7 .7 .74 .74 0 0 0 .7 .8h1.4M76.6 160.6a.74 .74 0 0 1 .8 .7 .74 .74 0 0 1-.8 .8" fill="none" stroke="#000" stroke-width=".25"/>
<!-- layer: 1 -->
<path d="M165.7 176.4l.5 .2-1.1 1.3zM167.3 181.5l.5 .3-1.1 1.2z" fill="#000" stroke="#000" stroke-width=".21"/>
<text font-size="6.4" x="26.4" y="31">DAELIM</text>
<text font-size="6.2" x="161.2" y="282.6">A4(210X297)</text>
<text font-size="5.5" x="83" y="282.3">대림통상주식회사</text>
<text font-size="5.3" x="170.7" y="176">32</text>
<g font-size="3.7">
<text x="72.6" y="25.5">품</text>
<text x="88.7" y="25.5">명</text>
<text x="117.7" y="25.5">품</text>
<text x="130.1" y="25.5">번</text>
<text x="148.3" y="25.5">KS기호</text>
<text x="168.7" y="25.5">제도년월일</text>
<text x="31.4" y="42.3">비</text>
<text x="43.8" y="42.3">고</text>
</g>
<g font-size="2.9">
<text x="71.3" y="33.4">평면붙임 세면기</text>
<text x="119.2" y="33.3">DL-502G</text>
<text x="153.3" y="33.4">L630</text>
<text x="171.8" y="33.3">25.10.21</text>
<text x="169.3" y="240">수량</text>
<text x="122.7" y="240.2">품 번</text>
<text x="147.1" y="240.1">품</text>
<text x="154.9" y="240.1">명</text>
<text x="181.7" y="240.1">비고</text>
</g>
<g font-size="2.8">
<text x="161.7" y="130.5">W.L</text>
<text x="41" y="215.6">F.L</text>
</g>
<text font-size="2.7" x="46.8" y="242.3">※ NOTE</text>
<g font-size="2.2">
<text x="121.6" y="245">DL-502G</text>
<text x="148.8" y="244.9">세면기</text>
<text x="171.5" y="244.8">1</text>
<text x="47" y="251.6">실 제품 치수는 다음 허용공차 내에서 변할 수 있습니다.</text>
<text x="47.3" y="247.5">KS L 1551 위생도기에 따라</text>
<text x="141" y="249.6">대붙이온냉수혼합꼭지</text>
<text x="171.5" y="249.7">1</text>
<text x="46.8" y="255.6">①≤40mm : ±2mm (KS)</text>
<text x="146.5" y="254.6">세면기폽업</text>
<text x="171.5" y="254.4">1</text>
<text x="46.8" y="259.8">②≥40mm : ±5% (KS)</text>
<text x="46.8" y="263.8">③최대 허용공차 ≥ ±25mm (KS)</text>
<text x="144.3" y="259.3">관붙이앵글밸브</text>
<text x="145.1" y="263.9">세면기P트랩</text>
<text x="171.8" y="259.2">2</text>
<text x="47" y="269.5">주의 : 본 도면은 참고용입니다 정확한 시공을 위해서 반드시</text>
<text x="122.1" y="269.1">DL-501U</text>
<text x="147.5" y="268.8">페데스탈</text>
<text x="171.5" y="264.1">1</text>
<text x="171.5" y="269">1</text>
<text x="47" y="273.4">제품의 사이즈를 실측하고 시공하여 주시기 바랍니다.</text>
<text x="122" y="274">DFL-110</text>
<text x="147.4" y="273.7">앵커볼트</text>
<text x="171.5" y="273.8">1</text>
<text x="181.1" y="274.1">2개1조</text>
</g>
</svg>
